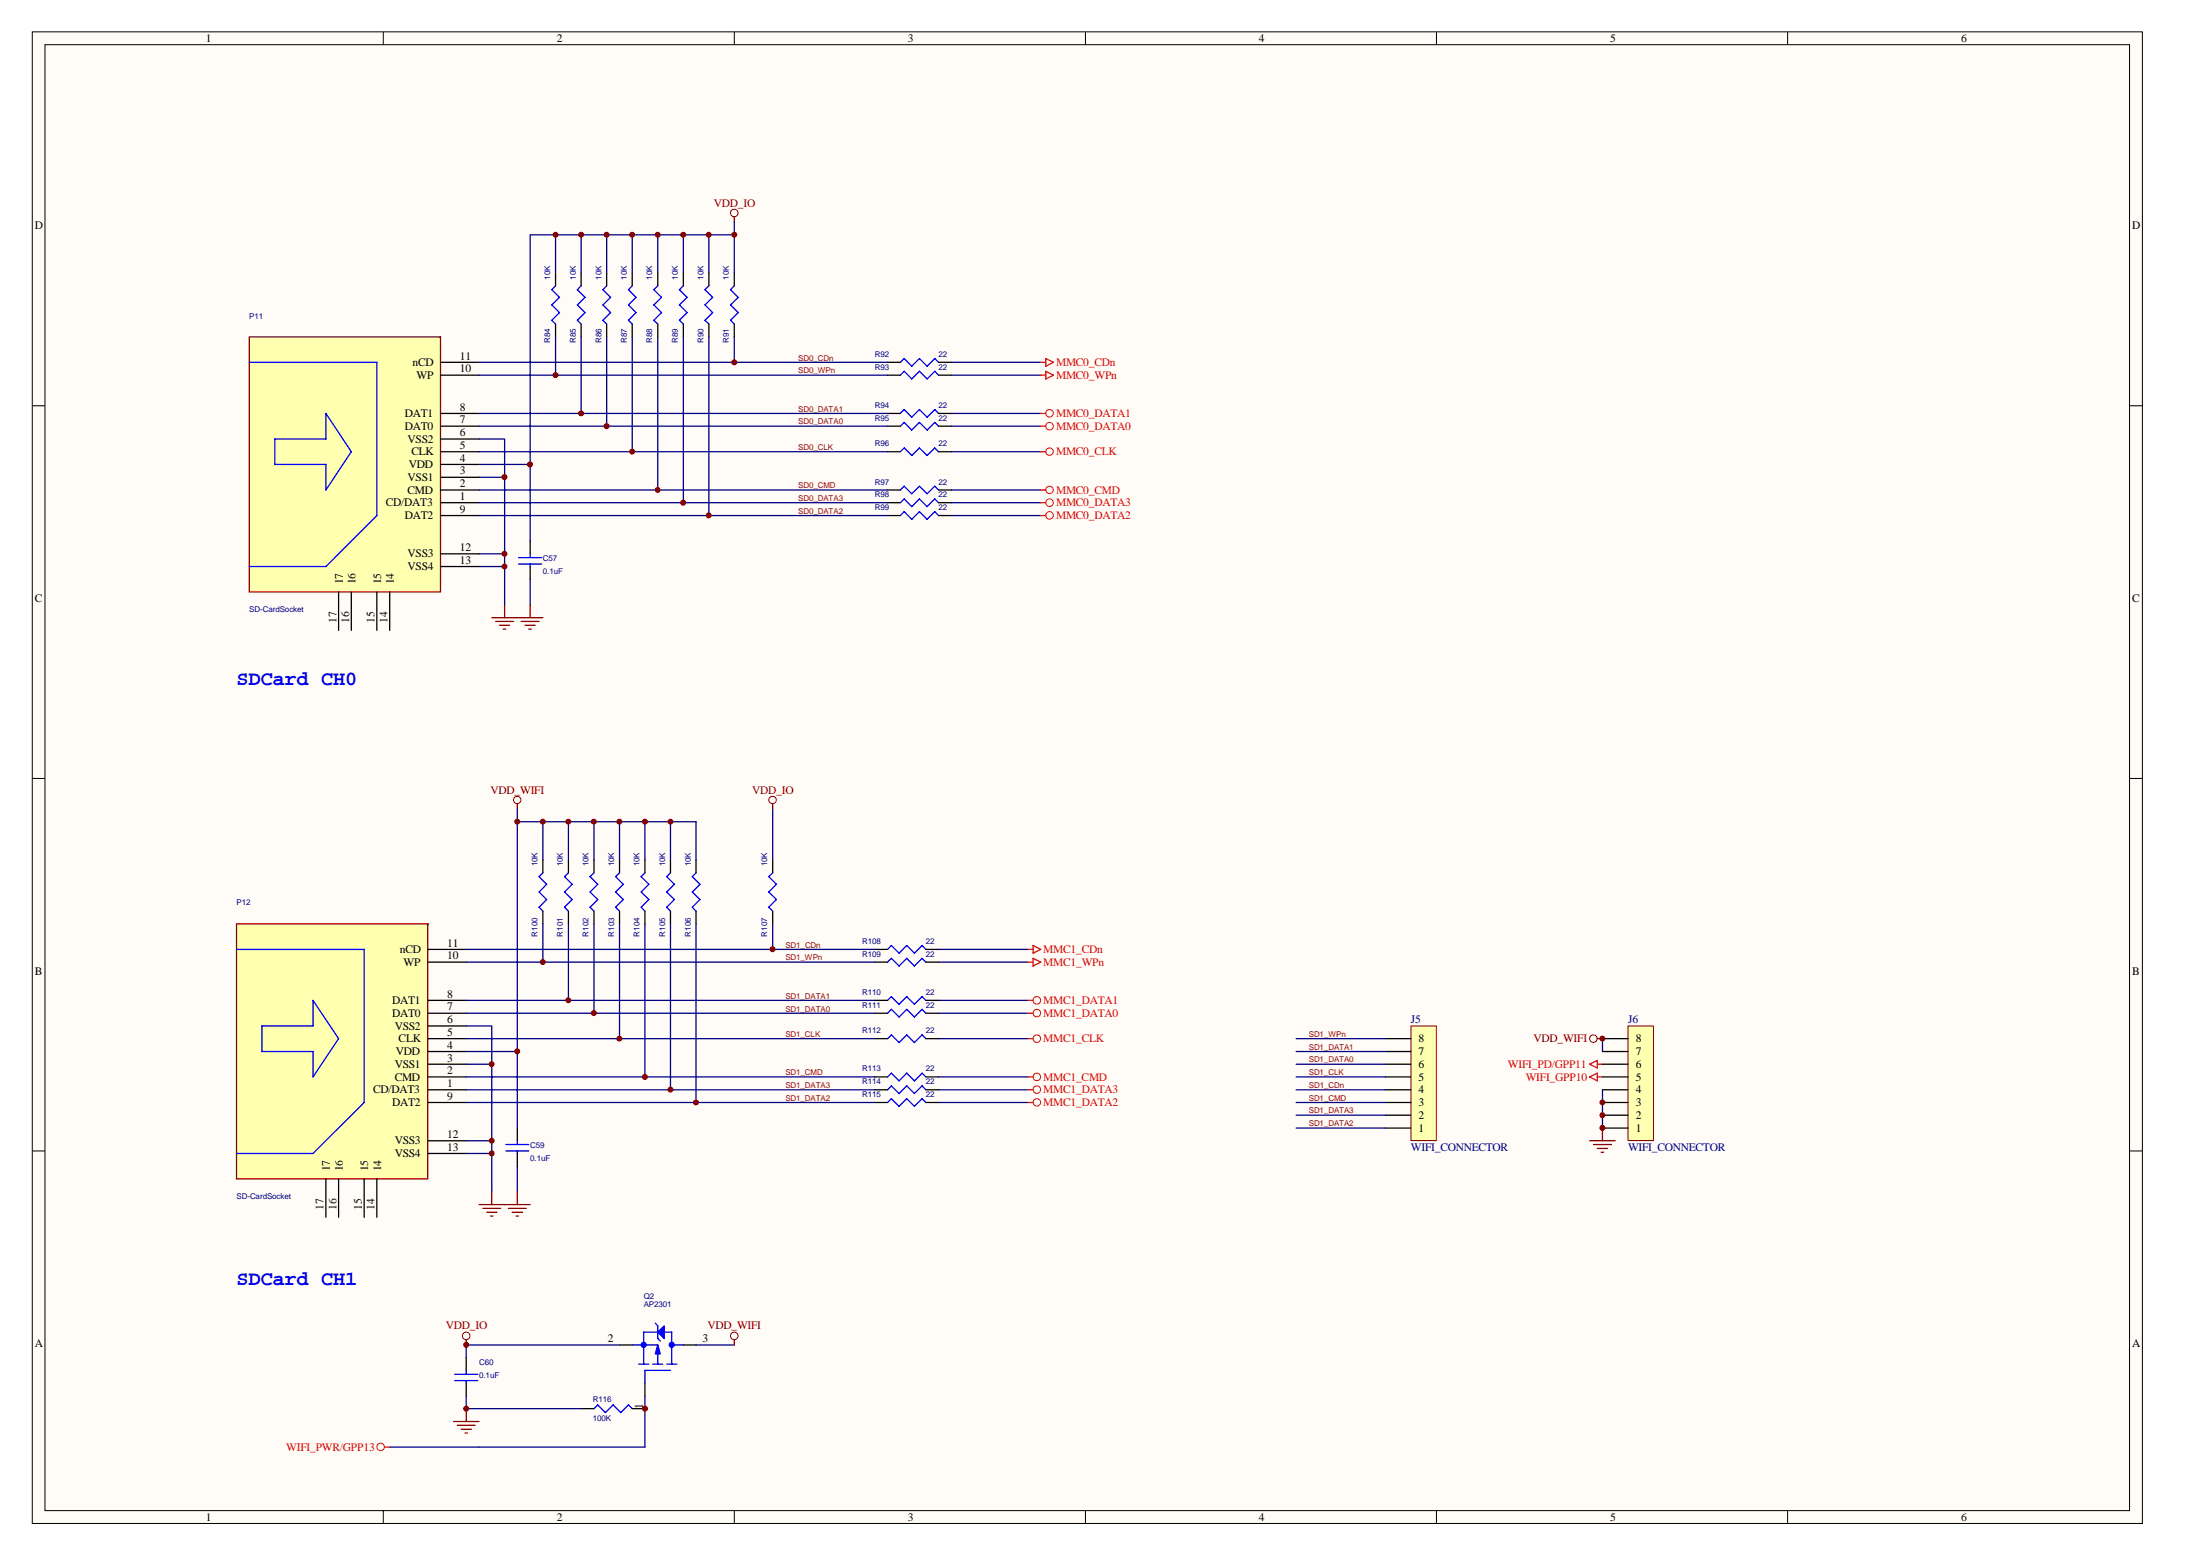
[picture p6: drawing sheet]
<svg xmlns="http://www.w3.org/2000/svg" width="297mm" height="210mm" viewBox="0 0 297 210" stroke-linecap="round" stroke-linejoin="round" font-family="sans-serif">
<path d="M4.4 4.3h284.9v201.3h-284.9z" fill="#fffcf8"/>
<g fill="none" stroke="#000" stroke-width=".14">
<path d="M4.4 4.3h284.9v201.3h-284.9zM6.1 6h281.4v197.9h-281.4zM51.7 4.3v1.7M99.1 4.3v1.7M146.6 4.3v1.7M193.9 4.3v1.7M241.4 4.3v1.7M4.4 54.8h1.7M287.5 54.8h1.8M4.4 105.1h1.7M287.5 105.1h1.8M4.4 155.3h1.7"/>
<path d="M287.5 155.3h1.8M51.7 203.9v1.7M99.1 203.9v1.7M146.6 203.9v1.7M193.9 203.9v1.7M241.4 203.9v1.7"/>
</g>
<g fill="none" stroke="#000080" stroke-width=".17">
<path d="M75 31.7v5.2M78.5 31.7v5.2M81.9 31.7v5.2M85.4 31.7v5.2M88.8 31.7v5.2M92.3 31.7v5.2M95.7 31.7v5.2M75 45.5v5.1M78.5 45.5v10.3M81.9 45.5v12M85.4 45.5v15.5M88.8 45.5v20.6"/>
<path d="M92.3 45.5v22.3M95.7 45.5v24.1M99.1 45.5v3.4M128.5 48.9h12M128.5 50.6h12M128.5 55.8h12M128.5 57.5h12M64.7 64.4h3.4M64.7 74.7h3.4M64.7 76.5h3.4M64.7 62.7h6.9M71.6 78.2v3.4"/>
<path d="M128.5 61h12M128.5 66.1h12M128.5 67.8h12M128.5 69.6h12M73.3 110.9v5.2M76.7 110.9v5.2M83.6 110.9v5.2M87.1 110.9v5.2M90.5 110.9v5.2M94 110.9v5.2M104.3 109.2v6.9M73.3 124.7v5.1"/>
<path d="M76.7 124.7v10.3M80.2 124.7v12M83.6 124.7v15.5M87.1 124.7v20.6M90.5 124.7v22.4M94 124.7v24.1M104.3 124.7v3.4M126.7 128.1h12.1M126.7 129.8h12.1M126.7 135h12.1M126.7 136.7h12.1M62.9 143.6h3.5"/>
<path d="M62.9 153.9h3.5M62.9 155.7h3.5M62.9 141.9h6.9M69.8 157.4v3.4M126.7 140.2h12.1M126.7 145.3h12.1M126.7 147.1h12.1M126.7 148.8h12.1M52.6 195.3h12.1M62.9 188.4v1.7M94 181.5h5.1"/>
</g>
<g fill="none" stroke="#00f" stroke-width=".17">
<path d="M78.5 38.6l-.5 .5 1 1-1 1 1 1.1-1 1 .5 .5M85.4 38.6l-.5 .5 1 1-1 1 1 1.1-1 1 .5 .5M99.1 38.6l-.5 .5 1.1 1-1.1 1 1.1 1.1-1.1 1 .5 .5M121.6 50.6l.5-.5 1 1 1-1 1.1 1 1-1 .5 .5M121.6 57.5l.5-.5 1 1 1-1 1.1 1 1-1 .5 .5M121.6 66.1l.5-.5 1 1 1-1 1.1 1 1-1 .5 .5M73.3 117.8l-.5 .5 1 1-1 1.1 1 1-1 1 .5 .6M83.6 117.8l-.5 .5 1.1 1-1.1 1.1 1.1 1-1.1 1 .5 .6M90.5 117.8l-.5 .5 1.1 1-1.1 1.1 1.1 1-1.1 1 .5 .6M94 117.8l-.5 .5 1 1-1 1.1 1 1-1 1 .5 .6M104.3 117.8l-.5 .5 1 1-1 1.1 1 1-1 1 .5 .6M119.8 128.1l.6-.5 1 1 1-1 1.1 1 1-1 .5 .5"/>
<path d="M119.8 136.7l.6-.5 1 1 1-1 1.1 1 1-1 .5 .5M68.3 154.5h3.1M68.3 155.3h3.1M69.8 153.9v.6M69.8 155.3v.4M119.8 140.2l.6-.5 1 1 1-1 1.1 1 1-1 .5 .5M80.2 190.1l.5-.5 1 1 1.1-1 1 1 1.1-1 .5 .5"/>
</g>
<g fill="none" stroke="#000" stroke-width=".17">
<path d="M78.5 36.9v1.7M85.4 36.9v1.7M99.1 36.9v1.7M78.5 43.7v1.8M85.4 43.7v1.8M99.1 43.7v1.8M119.8 50.6h1.8M119.8 57.5h1.8M126.7 50.6h1.8M126.7 57.5h1.8M119.8 66.1h1.8M126.7 66.1h1.8"/>
<path d="M73.3 116.1v1.7M83.6 116.1v1.7M90.5 116.1v1.7M94 116.1v1.7M104.3 116.1v1.7M73.3 123v1.7M83.6 123v1.7M90.5 123v1.7M94 123v1.7M104.3 123v1.7M118.1 128.1h1.7M118.1 136.7h1.7"/>
<path d="M125 128.1h1.7M125 136.7h1.7M69.8 152.2v1.7M69.8 155.7v1.7M118.1 140.2h1.7M125 140.2h1.7M78.5 190.1h1.7M85.4 190.1h1.7"/>
</g>
<path d="M33.7 45.5v34.4h25.8v-34.4z" fill-rule="evenodd" fill="#ffffb0" stroke="#800000" stroke-width=".17"/>
<g fill="none" stroke="#00f" stroke-width=".17">
<path d="M88.8 38.6l-.5 .5 1 1-1 1 1 1.1-1 1 .5 .5M95.7 38.6l-.5 .5 1 1-1 1 1 1.1-1 1 .5 .5M33.7 48.9h17.2v20.7l-6.9 6.9h-10.3M37.1 59.2h6.9v-3.4l3.4 5.2-3.4 5.1v-3.4h-6.9zM121.6 48.9l.5-.5 1 1 1-1 1.1 1 1-1 .5 .5M121.6 55.8l.5-.5 1 1 1-1 1.1 1 1-1 .5 .5M70 75.2h3.1M70 76.1h3.1M71.6 74.7v.5M71.6 76.1v.4M121.6 69.6l.5-.6 1 1.1 1-1.1 1.1 1.1 1-1.1 .5 .6M121.6 61l.5-.5 1 1 1-1 1.1 1 1-1 .5 .5"/>
<path d="M80.2 117.8l-.5 .5 1 1-1 1.1 1 1-1 1 .5 .6M87.1 117.8l-.5 .5 1 1-1 1.1 1 1-1 1 .5 .6M119.8 135l.6-.5 1 1 1-1 1.1 1 1-1 .5 .5M119.8 147.1l.6-.6 1 1.1 1-1.1 1.1 1.1 1-1.1 .5 .6M88.5 178.6l.3 .3v1.7l.4 .4M88.8 179.8h-1.9v4.3M89.7 179.8h1v4.3M61.4 185.5h3.1M61.4 186.3h3.1M62.9 184.9v.6M62.9 186.3v.4M85.4 181.5h3.4v2.6"/>
<path d="M86.2 184.1h1.4M88.1 184.1h1.4M90 184.1h1.4M90.5 184.9h-3.4v1.8M90.7 181.5h1.6"/>
</g>
<g fill="none" stroke="#000" stroke-width=".17">
<path d="M88.8 36.9v1.7M95.7 36.9v1.7M59.5 48.9h5.2M59.5 50.6h5.2M59.5 55.8h5.2M59.5 57.5h5.2M59.5 59.2h5.2M88.8 43.7v1.8M95.7 43.7v1.8M119.8 48.9h1.8M119.8 55.8h1.8M126.7 48.9h1.8"/>
<path d="M126.7 55.8h1.8M45.7 79.9v5.2M47.4 79.9v5.2M50.9 79.9v5.2M52.6 79.9v5.2M59.5 61h5.2M59.5 62.7h5.2M59.5 64.4h5.2M59.5 66.1h5.2M59.5 67.8h5.2M59.5 69.6h5.2M59.5 74.7h5.2"/>
<path d="M59.5 76.5h5.2M71.6 73v1.7M71.6 76.5v1.7M119.8 61h1.8M119.8 69.6h1.8M126.7 61h1.8M126.7 69.6h1.8M80.2 116.1v1.7M87.1 116.1v1.7M80.2 123v1.7M87.1 123v1.7M118.1 135h1.7"/>
<path d="M125 135h1.7M118.1 147.1h1.7M125 147.1h1.7M62.9 183.2v1.7M62.9 186.7v1.7M83.6 181.5h1.8M87.1 186.7v1.7M92.3 181.5h1.7"/>
</g>
<g fill="#00f" stroke="#00f" stroke-width=".17">
<path d="M88.8 179.8l.9-.9v1.7z" fill-rule="evenodd"/>
<path d="M88.8 181.5l.4 1.2h-.7z" fill-rule="evenodd"/>
<circle cx="86.9" cy="181.5" r=".34"/>
<circle cx="90.7" cy="181.5" r=".34"/>
</g>
<path d="M31.9 124.7v34.4h25.9v-34.4z" fill-rule="evenodd" fill="#ffffb0" stroke="#800000" stroke-width=".17"/>
<path d="M75 38.6l-.5 .5 1 1-1 1 1 1.1-1 1 .5 .5M81.9 38.6l-.5 .5 1 1-1 1 1 1.1-1 1 .5 .5M92.3 38.6l-.6 .5 1.1 1-1.1 1 1.1 1.1-1.1 1 .6 .5M121.6 67.8l.5-.5 1 1.1 1-1.1 1.1 1.1 1-1.1 .5 .5M76.7 117.8l-.5 .5 1.1 1-1.1 1.1 1.1 1-1.1 1 .5 .6M31.9 128.1h17.3v20.7l-6.9 6.9h-10.4M35.4 138.5h6.9v-3.5l3.4 5.2-3.4 5.1v-3.4h-6.9zM119.8 129.8l.6-.5 1 1.1 1-1.1 1.1 1.1 1-1.1 .5 .5M119.8 148.8l.6-.5 1 1 1-1 1.1 1 1-1 .5 .5M119.8 145.3l.6-.5 1 1.1 1-1.1 1.1 1.1 1-1.1 .5 .5" fill="none" stroke="#00f" stroke-width=".17"/>
<g fill="none" stroke="#000" stroke-width=".17">
<path d="M75 36.9v1.7M81.9 36.9v1.7M92.3 36.9v1.7M75 43.7v1.8M81.9 43.7v1.8M92.3 43.7v1.8M119.8 67.8h1.8M126.7 67.8h1.8M76.7 116.1v1.7M57.8 128.1h5.1M57.8 129.8h5.1M57.8 135h5.1"/>
<path d="M57.8 136.7h5.1M57.8 138.5h5.1M76.7 123v1.7M118.1 129.8h1.7M125 129.8h1.7M44 159.1v5.2M45.7 159.1v5.2M49.2 159.1v5.2M50.9 159.1v5.2M57.8 140.2h5.1M57.8 141.9h5.1M57.8 143.6h5.1"/>
<path d="M57.8 145.3h5.1M57.8 147.1h5.1M57.8 148.8h5.1M57.8 153.9h5.1M57.8 155.7h5.1M118.1 145.3h1.7M118.1 148.8h1.7M125 145.3h1.7M125 148.8h1.7"/>
</g>
<g fill="none" stroke="#800000" stroke-width=".17">
<path d="M99.1 29.3v.7M66.4 83.4h6.9M66.9 83.9h2.4M67.4 84.4h1.4M67.9 84.9h.4M68.1 81.6v1.8M70.4 83.9h2.4M70.9 84.4h1.4M71.4 84.9h.4M71.6 81.6v1.8M69.8 108.5v.7M104.3 108.5v.7"/>
<path d="M64.7 162.6h6.9M65.2 163.1h2.4M65.7 163.6h1.4M66.2 164.1h.4M66.4 160.8v1.8M68.6 163.1h2.5M69.1 163.6h1.4M69.7 164.1h.3M69.8 160.8v1.8M61.2 191.8h3.5M61.7 192.3h2.5M62.3 192.9h1.3"/>
<path d="M62.8 193.4h.3M62.9 180.8v.7M62.9 190.1v1.7M99.1 180.8v.7"/>
</g>
<g fill="none" stroke="#800000" stroke-width=".14">
<circle cx="99.1" cy="28.7" r=".51"/>
<circle cx="69.8" cy="108" r=".5"/>
<circle cx="104.3" cy="108" r=".51"/>
<circle cx="62.9" cy="180.3" r=".51"/>
<circle cx="99.1" cy="180.3" r=".51"/>
</g>
<g fill="none" stroke="#f00" stroke-width=".17">
<path d="M140.5 48.9h.7M140.5 50.6h.7M140.5 55.8h.7M140.5 57.5h.7M141.2 48.4l1 .5-1 .5zM141.2 50.1l1 .5-1 .5zM140.5 61h.7M140.5 66.1h.7M140.5 67.8h.7M140.5 69.6h.7M138.8 128.1h.7M138.8 129.8h.7"/>
<path d="M138.8 135h.7M138.8 136.7h.7M139.5 127.6l1 .5-1 .5zM139.5 129.3l1 .5-1 .6zM138.8 140.2h.7M138.8 145.3h.7M138.8 147.1h.7M138.8 148.8h.7M214.6 143.6l1.1-.5v1zM214.6 145.3l1.1-.5v1.1zM215.7 145.3h.7M215.7 143.6h.7"/>
<path d="M51.9 195.3h.7"/>
</g>
<g fill="none" stroke="#f00" stroke-width=".14">
<circle cx="141.7" cy="57.5" r=".51"/>
<circle cx="141.7" cy="55.8" r=".51"/>
<circle cx="141.7" cy="69.6" r=".51"/>
<circle cx="141.7" cy="67.8" r=".51"/>
<circle cx="141.7" cy="66.1" r=".51"/>
<circle cx="141.7" cy="60.9" r=".51"/>
<circle cx="140" cy="136.7" r=".51"/>
<circle cx="140" cy="135" r=".51"/>
<circle cx="140" cy="145.3" r=".51"/>
<circle cx="140" cy="147" r=".51"/>
<circle cx="140" cy="140.2" r=".51"/>
<circle cx="140" cy="148.8" r=".51"/>
<circle cx="51.4" cy="195.3" r=".51"/>
</g>
<g fill="none" stroke="#000080" stroke-width=".17">
<path d="M99.1 31.7h-27.5v41.3M99.1 30v6.9M64.7 59.2h3.4v22.4M64.7 57.5h55.1M64.7 55.8h55.1M64.7 50.6h55.1M64.7 48.9h55.1M64.7 61h55.1M64.7 66.1h55.1M64.7 67.8h55.1M64.7 69.6h55.1M69.8 110.9h10.4v5.2"/>
<path d="M69.8 109.2v43M80.2 110.9h13.8M62.9 138.5h3.5v22.3M62.9 136.7h55.2M62.9 135h55.2M62.9 129.8h55.2M62.9 128.1h55.2M62.9 140.2h55.2M62.9 145.3h55.2M62.9 147.1h55.2M62.9 148.8h55.2M83.6 181.5h-20.7v1.7"/>
<path d="M87.1 188.4v6.9h-22.4"/>
</g>
<g fill="#800000" stroke="#800000" stroke-width=".14">
<circle cx="66.4" cy="155.7" r=".34"/>
<circle cx="66.4" cy="153.9" r=".33"/>
<circle cx="66.4" cy="143.6" r=".33"/>
<circle cx="68.1" cy="76.4" r=".33"/>
<circle cx="68.1" cy="74.7" r=".33"/>
<circle cx="68.1" cy="64.4" r=".34"/>
<circle cx="69.8" cy="141.9" r=".34"/>
<circle cx="69.8" cy="110.9" r=".33"/>
<circle cx="71.6" cy="62.7" r=".34"/>
<circle cx="73.3" cy="129.8" r=".33"/>
<circle cx="73.3" cy="110.9" r=".33"/>
<circle cx="75" cy="50.6" r=".33"/>
<circle cx="75" cy="31.7" r=".33"/>
<circle cx="76.7" cy="135" r=".33"/>
<circle cx="76.7" cy="110.9" r=".33"/>
<circle cx="78.5" cy="55.8" r=".33"/>
<circle cx="78.5" cy="31.7" r=".33"/>
<circle cx="80.2" cy="136.7" r=".34"/>
<circle cx="81.9" cy="57.5" r=".34"/>
<circle cx="81.9" cy="31.7" r=".33"/>
<circle cx="83.6" cy="140.2" r=".33"/>
<circle cx="85.3" cy="60.9" r=".33"/>
<circle cx="85.3" cy="31.7" r=".33"/>
<circle cx="87.1" cy="145.3" r=".34"/>
<circle cx="88.8" cy="66.1" r=".33"/>
<circle cx="88.8" cy="31.7" r=".33"/>
<circle cx="90.5" cy="147" r=".34"/>
<circle cx="92.2" cy="67.8" r=".34"/>
<circle cx="92.2" cy="31.7" r=".33"/>
<circle cx="94" cy="148.8" r=".33"/>
<circle cx="95.7" cy="69.6" r=".34"/>
<circle cx="95.7" cy="31.7" r=".33"/>
<circle cx="99.1" cy="48.9" r=".34"/>
<circle cx="99.1" cy="31.7" r=".33"/>
<circle cx="104.3" cy="128.1" r=".34"/>
<circle cx="80.2" cy="110.9" r=".33"/>
<circle cx="83.6" cy="110.9" r=".33"/>
<circle cx="87.1" cy="110.9" r=".33"/>
<circle cx="90.5" cy="110.9" r=".33"/>
<circle cx="62.9" cy="181.5" r=".34"/>
</g>
<path d="M190.5 138.5h3.4v15.4h-3.4z" fill="#ffffb0"/>
<path d="M190.5 138.5h3.4v15.4h-3.4z" fill="none" stroke="#800000" stroke-width=".14"/>
<path d="M187.1 152.2h3.4M187.1 150.5h3.4M187.1 148.8h3.4M187.1 147.1h3.4M187.1 145.3h3.4M187.1 143.6h3.4M187.1 141.9h3.4M187.1 140.2h3.4" fill="none" stroke="#000" stroke-width=".17"/>
<path d="M219.8 138.5h3.4v15.4h-3.4z" fill="#ffffb0"/>
<g fill="none" stroke="#800000" stroke-width=".14">
<path d="M219.8 138.5h3.4v15.4h-3.4z"/>
<circle cx="215.1" cy="140.2" r=".51"/>
</g>
<path d="M216.4 152.2h3.4M216.4 150.5h3.4M216.4 148.8h3.4M216.4 147.1h3.4M216.4 145.3h3.4M216.4 143.6h3.4M216.4 141.9h3.4M216.4 140.2h3.4" fill="none" stroke="#000" stroke-width=".17"/>
<path d="M175 140.2h12.1M175 141.9h12.1M175 143.6h12.1M175 145.3h12.1M175 147.1h12.1M175 148.8h12.1M175 150.5h12.1M175 152.2h12.1M216.4 140.2v1.7M216.4 147.1v5.1M62.9 190.1h15.6" fill="none" stroke="#000080" stroke-width=".17"/>
<path d="M214.6 153.9h3.5M215.2 154.5h2.4M215.7 140.2h.7M215.7 155h1.3M216.2 155.5h.3M216.4 152.2v1.7" fill="none" stroke="#800000" stroke-width=".17"/>
<g fill="#800000" stroke="#800000" stroke-width=".14">
<circle cx="216.3" cy="140.2" r=".33"/>
<circle cx="216.3" cy="148.8" r=".33"/>
<circle cx="216.3" cy="150.5" r=".34"/>
<circle cx="216.3" cy="152.2" r=".34"/>
<circle cx="87.1" cy="190.1" r=".34"/>
<circle cx="62.9" cy="190.1" r=".34"/>
</g>
<g font-size="2.7" fill="#00f">
<text x="31.9" y="92.5">SDCard CH0</text>
<text x="31.9" y="173.4">SDCard CH1</text>
</g>
<g font-size="1.6">
<text x="27.8" y="5.7">1</text>
<text x="75.2" y="5.7">2</text>
<text x="122.6" y="5.7">3</text>
<text x="170" y="5.7">4</text>
<text x="217.4" y="5.7">5</text>
<text x="264.8" y="5.7">6</text>
<text x="4.7" y="31">D</text>
<text x="287.9" y="31">D</text>
<text x="55.7" y="49.4">nCD</text>
<text x="56.2" y="51.1">WP</text>
<text x="62.1" y="48.5">11</text>
<text x="62.1" y="50.2">10</text>
<text x="54.7" y="56.3">DAT1</text>
<text x="54.7" y="58">DAT0</text>
<text x="55" y="59.7">VSS2</text>
<text x="62.1" y="55.4">8</text>
<text x="62.1" y="57.2">7</text>
<text x="62.1" y="58.9">6</text>
<text x="55" y="64.9">VSS1</text>
<text x="55.2" y="63.2">VDD</text>
<text x="55.5" y="61.4">CLK</text>
<text x="62.1" y="60.6">5</text>
<text x="62.1" y="62.3">4</text>
<text x="62.1" y="64">3</text>
<text x="62.1" y="65.8">2</text>
<text x="52.1" y="68.3">CD/DAT3</text>
<text x="54.7" y="70.1">DAT2</text>
<text x="55" y="66.6">CMD</text>
<text x="62.1" y="69.2">9</text>
<text x="62.1" y="67.5">1</text>
<text x="55" y="75.2">VSS3</text>
<text x="55" y="76.9">VSS4</text>
<text x="62.1" y="74.4">12</text>
<text x="62.1" y="76.1">13</text>
<text x="4.7" y="81.3">C</text>
<text x="46.3" y="78.9" transform="rotate(-90 46.3 78.9)">17</text>
<text x="48" y="78.9" transform="rotate(-90 48 78.9)">16</text>
<text x="51.5" y="78.9" transform="rotate(-90 51.5 78.9)">15</text>
<text x="53.2" y="78.9" transform="rotate(-90 53.2 78.9)">14</text>
<text x="287.9" y="81.3">C</text>
<text x="45.4" y="84" transform="rotate(-90 45.4 84)">17</text>
<text x="47.1" y="84" transform="rotate(-90 47.1 84)">16</text>
<text x="50.6" y="84" transform="rotate(-90 50.6 84)">15</text>
<text x="52.3" y="84" transform="rotate(-90 52.3 84)">14</text>
<text x="4.7" y="131.5">B</text>
<text x="54" y="128.6">nCD</text>
<text x="54.5" y="130.3">WP</text>
<text x="60.4" y="129.5">10</text>
<text x="60.4" y="127.7">11</text>
<text x="287.9" y="131.5">B</text>
<text x="53" y="135.5">DAT1</text>
<text x="53" y="137.2">DAT0</text>
<text x="60.4" y="134.6">8</text>
<text x="60.4" y="136.4">7</text>
<text x="53.3" y="138.9">VSS2</text>
<text x="53.5" y="142.4">VDD</text>
<text x="53.8" y="140.7">CLK</text>
<text x="60.4" y="138.1">6</text>
<text x="60.4" y="141.5">4</text>
<text x="60.4" y="143.3">3</text>
<text x="60.4" y="139.8">5</text>
<text x="191.5" y="142.4">7</text>
<text x="191.5" y="140.7">8</text>
<text x="220.8" y="142.4">7</text>
<text x="220.8" y="140.7">8</text>
<text x="50.4" y="147.6">CD/DAT3</text>
<text x="53" y="149.3">DAT2</text>
<text x="53.3" y="144.1">VSS1</text>
<text x="53.3" y="145.8">CMD</text>
<text x="60.4" y="145">2</text>
<text x="60.4" y="148.4">9</text>
<text x="60.4" y="146.7">1</text>
<text x="191.5" y="149.3">3</text>
<text x="191.5" y="147.6">4</text>
<text x="191.5" y="145.8">5</text>
<text x="191.5" y="144.1">6</text>
<text x="220.8" y="149.3">3</text>
<text x="220.8" y="147.6">4</text>
<text x="220.8" y="145.8">5</text>
<text x="220.8" y="144.1">6</text>
<text x="53.3" y="154.4">VSS3</text>
<text x="60.4" y="153.6">12</text>
<text x="60.4" y="155.3">13</text>
<text x="191.5" y="152.7">1</text>
<text x="191.5" y="151">2</text>
<text x="220.8" y="152.7">1</text>
<text x="220.8" y="151">2</text>
<text x="44.6" y="158.1" transform="rotate(-90 44.6 158.1)">17</text>
<text x="46.3" y="158.1" transform="rotate(-90 46.3 158.1)">16</text>
<text x="49.7" y="158.1" transform="rotate(-90 49.7 158.1)">15</text>
<text x="51.5" y="158.1" transform="rotate(-90 51.5 158.1)">14</text>
<text x="53.3" y="156.2">VSS4</text>
<text x="43.7" y="163.2" transform="rotate(-90 43.7 163.2)">17</text>
<text x="45.4" y="163.2" transform="rotate(-90 45.4 163.2)">16</text>
<text x="48.8" y="163.2" transform="rotate(-90 48.8 163.2)">15</text>
<text x="50.6" y="163.2" transform="rotate(-90 50.6 163.2)">14</text>
<text x="4.7" y="181.8">A</text>
<text x="82.1" y="181.1">2</text>
<text x="94.8" y="181.1">3</text>
<text x="287.9" y="181.8">A</text>
<text x="86.8" y="190.1" transform="rotate(-90 86.8 190.1)">1</text>
<text x="27.8" y="205.2">1</text>
<text x="75.2" y="205.2">2</text>
<text x="122.6" y="205.2">3</text>
<text x="170" y="205.2">4</text>
<text x="217.4" y="205.2">5</text>
<text x="264.8" y="205.2">6</text>
</g>
<g font-size="1.6" fill="#800000">
<text x="96.4" y="27.9">VDD_IO</text>
<text x="66.2" y="107.1">VDD_WIFI</text>
<text x="101.6" y="107.1">VDD_IO</text>
<text x="207" y="140.7">VDD_WIFI</text>
<text x="60.2" y="179.4">VDD_IO</text>
<text x="95.5" y="179.4">VDD_WIFI</text>
</g>
<g font-size="1.6" fill="#f00">
<text x="142.6" y="49.4">MMC0_CDn</text>
<text x="142.6" y="51.1">MMC0_WPn</text>
<text x="142.6" y="56.3">MMC0_DATA1</text>
<text x="142.6" y="58">MMC0_DATA0</text>
<text x="142.6" y="61.4">MMC0_CLK</text>
<text x="142.6" y="66.6">MMC0_CMD</text>
<text x="142.6" y="68.3">MMC0_DATA3</text>
<text x="142.6" y="70.1">MMC0_DATA2</text>
<text x="140.9" y="128.6">MMC1_CDn</text>
<text x="140.9" y="130.3">MMC1_WPn</text>
<text x="140.9" y="135.5">MMC1_DATA1</text>
<text x="140.9" y="137.2">MMC1_DATA0</text>
<text x="140.9" y="140.7">MMC1_CLK</text>
<text x="140.9" y="145.8">MMC1_CMD</text>
<text x="140.9" y="147.6">MMC1_DATA3</text>
<text x="140.9" y="149.3">MMC1_DATA2</text>
<text x="203.6" y="144.1">WIFI_PD/GPP11</text>
<text x="206" y="145.8">WIFI_GPP10</text>
<text x="38.6" y="195.8">WIFI_PWR/GPP13</text>
</g>
<g font-size="1.6" fill="#000080">
<text x="190.5" y="138.1">J5</text>
<text x="219.8" y="138.1">J6</text>
<text x="190.5" y="155.3">WIFI_CONNECTOR</text>
<text x="219.8" y="155.3">WIFI_CONNECTOR</text>
</g>
<g font-size="1.1" fill="#000080">
<text x="74.3" y="37.7" transform="rotate(-90 74.3 37.7)">10K</text>
<text x="77.7" y="37.7" transform="rotate(-90 77.7 37.7)">10K</text>
<text x="81.2" y="37.7" transform="rotate(-90 81.2 37.7)">10K</text>
<text x="84.6" y="37.7" transform="rotate(-90 84.6 37.7)">10K</text>
<text x="88.1" y="37.7" transform="rotate(-90 88.1 37.7)">10K</text>
<text x="91.5" y="37.7" transform="rotate(-90 91.5 37.7)">10K</text>
<text x="95" y="37.7" transform="rotate(-90 95 37.7)">10K</text>
<text x="98.4" y="37.7" transform="rotate(-90 98.4 37.7)">10K</text>
<text x="33.7" y="43">P11</text>
<text x="74.3" y="46.3" transform="rotate(-90 74.3 46.3)">R84</text>
<text x="77.7" y="46.3" transform="rotate(-90 77.7 46.3)">R85</text>
<text x="81.2" y="46.3" transform="rotate(-90 81.2 46.3)">R86</text>
<text x="84.6" y="46.3" transform="rotate(-90 84.6 46.3)">R87</text>
<text x="88.1" y="46.3" transform="rotate(-90 88.1 46.3)">R88</text>
<text x="91.5" y="46.3" transform="rotate(-90 91.5 46.3)">R89</text>
<text x="95" y="46.3" transform="rotate(-90 95 46.3)">R90</text>
<text x="98.4" y="46.3" transform="rotate(-90 98.4 46.3)">R91</text>
<text x="118.1" y="49.9">R93</text>
<text x="118.1" y="48.2">R92</text>
<text x="126.7" y="49.9">22</text>
<text x="126.7" y="48.2">22</text>
<text x="118.1" y="56.8">R95</text>
<text x="118.1" y="55.1">R94</text>
<text x="126.7" y="56.8">22</text>
<text x="126.7" y="55.1">22</text>
<text x="118.1" y="65.4">R97</text>
<text x="118.1" y="60.2">R96</text>
<text x="126.7" y="65.4">22</text>
<text x="126.7" y="60.2">22</text>
<text x="118.1" y="68.8">R99</text>
<text x="118.1" y="67.1">R98</text>
<text x="126.7" y="68.8">22</text>
<text x="126.7" y="67.1">22</text>
<text x="73.3" y="75.7">C57</text>
<text x="73.3" y="77.4">0.1uF</text>
<text x="33.7" y="82.6">SD-CardSocket</text>
<text x="72.6" y="116.9" transform="rotate(-90 72.6 116.9)">10K</text>
<text x="76" y="116.9" transform="rotate(-90 76 116.9)">10K</text>
<text x="79.5" y="116.9" transform="rotate(-90 79.5 116.9)">10K</text>
<text x="82.9" y="116.9" transform="rotate(-90 82.9 116.9)">10K</text>
<text x="86.4" y="116.9" transform="rotate(-90 86.4 116.9)">10K</text>
<text x="89.8" y="116.9" transform="rotate(-90 89.8 116.9)">10K</text>
<text x="93.3" y="116.9" transform="rotate(-90 93.3 116.9)">10K</text>
<text x="103.6" y="116.9" transform="rotate(-90 103.6 116.9)">10K</text>
<text x="31.9" y="122.2">P12</text>
<text x="72.6" y="126.4" transform="rotate(-90 72.6 126.4)">R100</text>
<text x="76" y="126.4" transform="rotate(-90 76 126.4)">R101</text>
<text x="79.5" y="126.4" transform="rotate(-90 79.5 126.4)">R102</text>
<text x="82.9" y="126.4" transform="rotate(-90 82.9 126.4)">R103</text>
<text x="86.4" y="126.4" transform="rotate(-90 86.4 126.4)">R104</text>
<text x="89.8" y="126.4" transform="rotate(-90 89.8 126.4)">R105</text>
<text x="93.3" y="126.4" transform="rotate(-90 93.3 126.4)">R106</text>
<text x="103.6" y="126.4" transform="rotate(-90 103.6 126.4)">R107</text>
<text x="116.4" y="127.4">R108</text>
<text x="116.4" y="129.1">R109</text>
<text x="125" y="127.4">22</text>
<text x="125" y="129.1">22</text>
<text x="116.4" y="136">R111</text>
<text x="116.4" y="134.3">R110</text>
<text x="125" y="136">22</text>
<text x="125" y="134.3">22</text>
<text x="116.4" y="139.4">R112</text>
<text x="125" y="139.4">22</text>
<text x="116.4" y="146.3">R114</text>
<text x="116.4" y="148">R115</text>
<text x="116.4" y="144.6">R113</text>
<text x="125" y="146.3">22</text>
<text x="125" y="148">22</text>
<text x="125" y="144.6">22</text>
<text x="71.6" y="154.9">C59</text>
<text x="31.9" y="161.8">SD-CardSocket</text>
<text x="71.6" y="156.6">0.1uF</text>
<text x="86.9" y="175.2">Q2</text>
<text x="86.9" y="176.4">AP2301</text>
<text x="64.7" y="184.2">C60</text>
<text x="64.7" y="185.9">0.1uF</text>
<text x="80" y="189.2">R116</text>
<text x="80" y="191.8">100K</text>
</g>
<g font-size="1.1" fill="#800000">
<text x="107.8" y="50.4">SD0_WPn</text>
<text x="107.8" y="48.7">SD0_CDn</text>
<text x="107.8" y="57.3">SD0_DATA0</text>
<text x="107.8" y="55.6">SD0_DATA1</text>
<text x="107.8" y="65.9">SD0_CMD</text>
<text x="107.8" y="60.7">SD0_CLK</text>
<text x="107.8" y="69.3">SD0_DATA2</text>
<text x="107.8" y="67.6">SD0_DATA3</text>
<text x="106" y="129.6">SD1_WPn</text>
<text x="106" y="127.9">SD1_CDn</text>
<text x="106" y="136.5">SD1_DATA0</text>
<text x="106" y="134.8">SD1_DATA1</text>
<text x="106" y="139.9">SD1_CLK</text>
<text x="176.7" y="143.4">SD1_DATA0</text>
<text x="176.7" y="141.7">SD1_DATA1</text>
<text x="176.7" y="139.9">SD1_WPn</text>
<text x="106" y="148.5">SD1_DATA2</text>
<text x="106" y="146.8">SD1_DATA3</text>
<text x="106" y="145.1">SD1_CMD</text>
<text x="176.7" y="148.5">SD1_CMD</text>
<text x="176.7" y="145.1">SD1_CLK</text>
<text x="176.7" y="146.8">SD1_CDn</text>
<text x="176.7" y="152">SD1_DATA2</text>
<text x="176.7" y="150.3">SD1_DATA3</text>
</g>
</svg>
